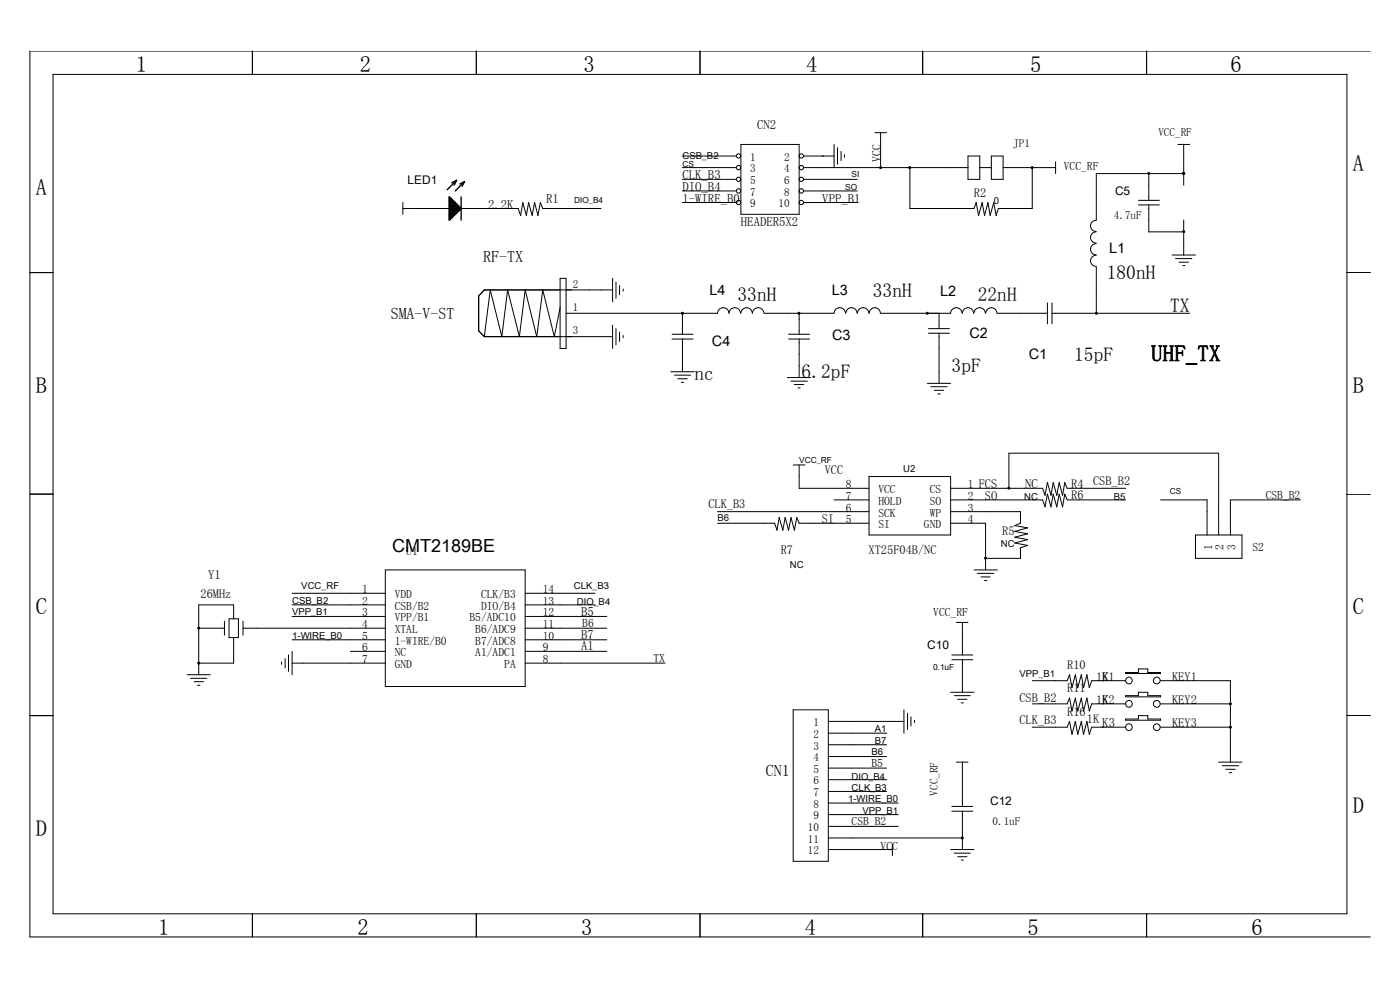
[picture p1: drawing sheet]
<svg xmlns="http://www.w3.org/2000/svg" width="297mm" height="210mm" viewBox="0 0 297 210" stroke-linecap="round" stroke-linejoin="round" font-family="sans-serif">
<g fill="none" stroke="#000" stroke-width=".21">
<path d="M11.3 15.8h274.4v178h-274.4zM53.5 10.8v5M101 10.8v5M148.5 10.8v5M195.7 10.8v5M243.2 10.8v5M290.7 10.8h-284.4v187.9h284.4M144.8 33.1h11.4M144.8 35.6h11.4M144.8 38h11.4M157.2 30.6h12.3v14.9h-12.3zM170.5 33.1h6.4"/>
<path d="M170.5 35.6h34.9M170.5 38h11.4M174.4 33.1h.1M176.9 30.6v5M177.7 31.4v3.4M178.4 32.1v2M179.1 32.8v.6M185.6 28.1h2.5M186.8 28.1v7.5M193 35.6v8.6h13.6l.5-1.2 .5 2.7 .8-2.7 .5 2.7 .7-2.7 .5 2.7 .7-2.7 .5 2.7 .5-1.5h7.2v-8.6M205.4 33.1h2.4v4.9h-2.4zM207.8 35.6h2.5"/>
<path d="M210.3 33.1h2.5v4.9h-2.5zM212.8 35.6h11.1M223.9 34.3v2.5M243.7 36.8v5.7M249.9 30.6h2.5M251.1 36.8h.1M251.1 36.8h-18.5v9.9M251.1 30.6v8.7M6.3 57.8h5M85.5 44.2h9.8M85.5 43v2.5M97.8 44.2h12.1l.5 1.5 .5-2.7 .8 2.7 .4-2.7 .8 2.7 .5-2.7 .7 2.7 .5-2.7 .5 1.2h12.4"/>
<path d="M118.8 59h1.3v14.9h-1.3zM130 59v5M130.7 59.8v3.5M144.8 40.5h11.4M144.8 43h11.4M170.5 40.5h11.4M170.5 43h11.4M232.6 46.7a1.19 1.19 0 0 0-1.3 1.2 1.19 1.19 0 0 0 1.3 1.2M232.6 49.2a1.19 1.19 0 0 0-1.3 1.2 1.19 1.19 0 0 0 1.3 1.2M232.6 51.7a1.19 1.19 0 0 0-1.3 1.2 1.19 1.19 0 0 0 1.3 1.2M232.6 54.1a1.19 1.19 0 0 0-1.3 1.2 1.19 1.19 0 0 0 1.3 1.2M232.6 56.6v9.9"/>
<path d="M241.5 43.5h4.4M241.5 42.5h4.4M243.7 43.5v5.7h7.4M248.7 54.1h4.9M249.4 54.9h3.4M250.1 55.6h2M250.9 56.3h.5M251.1 46.7v7.4M285.7 57.8h5M102.7 71.4h27.3M118.8 65.2l-1.2 6.2-2.5-9.9-1.2 9.9-2.5-9.9-1.2 9.9-2.5-9.9-1.2 9.9-2.5-9.9-1.3 9.9M130 61.5h-27.3l-1.2 1.3v7.4l1.2 1.2"/>
<path d="M130 69v4.9M130.7 69.7v3.4M131.4 60.6v1.9M131.4 70.4v2M132.2 61.3v.5M132.2 71.2v.5M142.3 78.9h5M142.6 70.9h4.4M142.6 71.9h4.4M143.1 79.6h3.4M144.8 66.5v4.4M144.8 71.9v7"/>
<path d="M157.1 66.4a1.21 1.21 0 0 0-1.2-1.1 1.21 1.21 0 0 0-1.2 1.1 1.23 1.23 0 0 0-1.2-1.1 1.23 1.23 0 0 0-1.3 1.1l-32.1 .1M157.2 66.4a1.21 1.21 0 0 1 1.2-1.1 1.21 1.21 0 0 1 1.2 1.1M159.6 66.4a1.21 1.21 0 0 1 1.2-1.1 1.21 1.21 0 0 1 1.2 1.1M167.3 70.9h4.4M167.3 71.9h4.4M169.5 66.5v4.4M169.5 71.9v8.2M179.4 66.4a1.21 1.21 0 0 0-1.2-1.1 1.21 1.21 0 0 0-1.3 1.1l-14.8 .1M179.4 66.4a1.19 1.19 0 0 1 1.2-1.1 1.19 1.19 0 0 1 1.2 1.1M181.9 66.4a1.21 1.21 0 0 1 1.2-1.1 1.21 1.21 0 0 1 1.2 1.1M184.4 66.4a1.21 1.21 0 0 1 1.2-1.1 1.21 1.21 0 0 1 1.2 1.2l14.9-.1a1.21 1.21 0 0 1 1.2-1.1 1.21 1.21 0 0 1 1.2 1.1M196.7 66.5h.1"/>
<path d="M197 69.7h4.4M197 70.7h4.4M199.2 66.5v3.2M199.2 70.7v10.6M204.2 66.4a1.19 1.19 0 0 1 1.2-1.1 1.19 1.19 0 0 1 1.1 1.1M206.6 66.4a1.21 1.21 0 0 1 1.2-1.1 1.21 1.21 0 0 1 1.2 1.1M209.1 66.4a1.19 1.19 0 0 1 1.2-1.1 1.19 1.19 0 0 1 1.2 1.1M211.6 66.5h10.6M222.2 64.3v4.4M223.2 66.5h29.2M223.2 64.3v4.4M143.8 80.3h2"/>
<path d="M144.5 81.1h.5M167 80.1h5M167.8 80.8h3.5M168.3 98.6h2.5M168.5 81.6h2M169.3 82.3h.4M169.5 98.6v5h14.9M196.7 81.3h5M197.5 82h3.4M198.2 82.8h2M199 83.6h.5M6.3 104.8h5"/>
<path d="M152.2 108.5h32.2M152.2 111h12.1l.5 1.5 .5-2.7 .8 2.7 .5-2.7 .7 2.7 .5-2.7 .7 2.7 .5-2.7 .5 1.2h14.9M176.9 106h7.5M184.4 101.1h17.3v12.4h-17.3zM201.7 103.6h19.5l.5 1.5 .5-2.7 .8 2.7 .4-2.7 .8 2.7 .5-2.7 .7 2.7 .5-2.7 .5 1.2h12.4M201.7 106h19.5l.5 1.5 .5-2.7 .8 2.7 .4-2.7 .8 2.7 .5-2.7 .7 2.7 .5-2.7 .5 1.2h12.4M201.7 108.5h14.8v2.5l-1.2 .5 2.7 .5-2.7 .7 2.7 .5-2.7 .8 2.7 .5-2.7 .7 2.7 .5-1.5 .5v2.2h-7.4M201.7 111h7.4v9.9M209.1 118.4h.1M214 103.6v-7.5h44.5v17.4M246.2 106h9.9v7.5M253.6 113.5h9.9v4.9h-9.9z"/>
<path d="M275.9 106h-14.9v7.5M285.7 104.8h5M42.2 133.3h5.4M47.6 131.8v2.9M48.6 131.3h2v3.9h-2zM49.6 131.3v-3h-7.4v14.8M49.6 135.2v5.5h-7.4M51.6 131.8v2.9M51.6 133.3h30.1M60.5 139.7v2M61.2 138.9v3.5M62 125.8h19.7"/>
<path d="M62 128.3h19.7M62 130.8h19.7M62 135.7h19.7M62 138.2v4.9M74.3 138.2h7.4M81.7 120.9h29.7v24.7h-29.7zM111.4 133.3h17.3M111.4 125.8h14.8M111.4 128.3h14.8M111.4 130.8h17.3M111.4 135.7h17.3M111.4 138.2h17.3"/>
<path d="M201.9 139.9h4.5M201.9 138.9h4.5M202.9 132h2.5M204.2 132v6.9M204.2 139.9v6.9M206.6 120.9h5M207.3 121.6h3.5M208.1 122.4h2M208.9 123.1h.4M6.3 151.8h5M39.7 143.1h4.9M40.4 143.9h3.5"/>
<path d="M41.2 144.6h2M41.9 145.4h.5M42.2 140.7h.1M59.7 140.4v.5M62 140.7h19.7M111.4 140.7h29.7M168.3 150.6h7.4v32.1h-7.4zM175.7 153h16.1M175.7 155.5h12.4M175.7 158h12.4M191.8 150.6v4.9M192.5 151.3v3.5"/>
<path d="M193.2 152.1v1.9M194 152.8v.5M201.7 146.8h4.9M202.4 147.6h3.5M203.2 148.3h1.9M203.9 149.1h.5M219 144.4h7.4l.5-1.3 .5 2.8 .7-2.8 .5 2.8 .8-2.8 .5 2.8 .7-2.8 .5 2.8 .5-1.5h7.2M219 149.3h7.4l.5-1.2 .5 2.7 .7-2.7 .5 2.7 .8-2.7 .5 2.7 .7-2.7 .5 2.7 .5-1.5h7.2M219 154.3h7.4l.5-1.3 .5 2.8 .7-2.8 .5 2.8 .8-2.8 .5 2.8 .7-2.8 .5 2.8 .5-1.5h7.2M233.8 149.3h.1M233.8 154.3h.1M233.8 144.4h.1"/>
<path d="M238.8 152.5h2.7v-.7h2v.7h2.7v.3h-7.4zM238.8 142.7h2.7v-.8h2v.8h2.7v.2h-7.4zM238.8 147.6h2.7v-.8h2v.8h2.7v.2h-7.4zM246.2 144.4h14.8v17.3M246.2 149.3h14.8M246.2 154.3h14.8M285.7 151.8h5M175.7 160.5h12.4M175.7 162.9h12.4M175.7 165.4h12.4M175.7 167.9h12.4M175.7 170.3h14.8"/>
<path d="M175.7 172.8h14.8M175.7 175.3h14.8M175.7 177.7h28.5M189.3 179v2.5M201.9 171.1h4.5M201.9 172.1h4.5M202.9 161.7h2.5M204.2 177.7h.1M204.2 161.7v9.4M204.2 172.1v8.1M258.5 161.7h5M259.3 162.4h3.5"/>
<path d="M260 163.2h2M260.8 163.9h.5M53.5 193.8v4.9M101 193.8v4.9M148.5 193.8v4.9M175.7 180.2h13.6M195.7 193.8v4.9M201.7 180.2h4.9M202.4 181h3.5M203.2 181.7h1.9M203.9 182.4h.5M243.2 193.8v4.9"/>
<circle cx="156.7" cy="35.6" r=".47"/>
<circle cx="156.7" cy="38" r=".46"/>
<circle cx="156.7" cy="33.1" r=".46"/>
<circle cx="170" cy="35.6" r=".47"/>
<circle cx="170" cy="38" r=".46"/>
<circle cx="170" cy="33.1" r=".46"/>
<circle cx="156.7" cy="43" r=".47"/>
<circle cx="156.7" cy="40.5" r=".47"/>
<circle cx="170" cy="43" r=".47"/>
<circle cx="170" cy="40.5" r=".47"/>
<circle cx="239.5" cy="154.2" r=".71"/>
<circle cx="239.5" cy="149.3" r=".71"/>
<circle cx="239.5" cy="144.3" r=".71"/>
<circle cx="245.4" cy="154.3" r=".72"/>
<circle cx="245.4" cy="149.3" r=".72"/>
<circle cx="245.4" cy="144.3" r=".72"/>
</g>
<g fill="none" stroke="#000" stroke-width=".3">
<path d="M96.9 38.3l-1.1 .5M96.9 38.3l-2 2M96.9 38.3l-.6 1M98.5 38.5l-.9 .5M98.5 38.5l-1.9 2M98.5 38.5l-.5 1M95.3 41.8l2.5 2.4-2.5 2.5zM95.3 46.6h.2M95.3 46.3h.5M95.3 46h.8M95.3 45.6h1.1M95.3 45.4h1.4"/>
<path d="M95.3 45.1h1.7M95.3 44.7h2M95.3 44.5h2.3M95.3 44.2h2.5M95.3 43.8h2.2M95.3 43.6h1.8M95.3 43.3h1.6M95.3 43h1.3M95.3 42.7h1M95.3 42.4h.7M95.3 42.1h.4M95.3 41.8h.1"/>
<path d="M95.6 42v4.4M96 42.3v3.8M96.2 42.7v3.1M96.5 42.9v2.6M96.9 43.2v2M97.1 43.6v1.3M97.4 43.8v.8M97.7 44.1v.2M97.8 41.8v4.9"/>
</g>
<g fill="#000" stroke="#000" stroke-width=".21">
<circle cx="186.8" cy="35.6" r=".21"/>
<circle cx="193" cy="35.6" r=".21"/>
<circle cx="219" cy="35.5" r=".2"/>
<circle cx="243.7" cy="36.8" r=".2"/>
<circle cx="251.1" cy="36.8" r=".21"/>
<circle cx="251.1" cy="49.1" r=".21"/>
<circle cx="144.8" cy="66.5" r=".21"/>
<circle cx="169.5" cy="66.5" r=".21"/>
<circle cx="196.7" cy="66.5" r=".21"/>
<circle cx="232.6" cy="66.5" r=".21"/>
<circle cx="209" cy="118.4" r=".2"/>
<circle cx="214" cy="103.5" r=".2"/>
<circle cx="42.2" cy="133.2" r=".2"/>
<circle cx="42.2" cy="140.7" r=".21"/>
<circle cx="261" cy="154.3" r=".21"/>
<circle cx="261" cy="149.3" r=".21"/>
<circle cx="204.1" cy="177.8" r=".21"/>
</g>
<g font-size="4.8">
<text x="28.8" y="15.4">1</text>
<text x="76.3" y="15.4">2</text>
<text x="123.8" y="15.4">3</text>
<text x="171" y="15.4">4</text>
<text x="218.5" y="15.4">5</text>
<text x="261" y="15.4">6</text>
<text x="7.6" y="41.3">A</text>
<text x="287" y="36.4">A</text>
<text x="244.2" y="76.6">UHF_TX</text>
<text x="7.6" y="83.3">B</text>
<text x="287" y="83.3">B</text>
<text x="7.6" y="130.3">C</text>
<text x="287" y="130.3">C</text>
<text x="287" y="172.4">D</text>
<text x="7.6" y="177.3">D</text>
<text x="33.5" y="198.3">1</text>
<text x="75.8" y="198.3">2</text>
<text x="123.3" y="198.3">3</text>
<text x="170.8" y="198.3">4</text>
<text x="218" y="198.3">5</text>
<text x="265.5" y="198.3">6</text>
</g>
<g font-size="4.1">
<text x="234.8" y="59.1">180nH</text>
<text x="156.5" y="63.7">33nH</text>
<text x="185.2" y="63">33nH</text>
<text x="207.4" y="63.7">22nH</text>
<text x="248.2" y="66.2">TX</text>
<text x="227.9" y="76.7">15pF</text>
<text x="147.3" y="80.6">nc</text>
<text x="170" y="80.1">6.2pF</text>
<text x="201.9" y="78.9">3pF</text>
</g>
<text font-size="3.8" x="83.2" y="117">CMT2189BE</text>
<g font-size="3.4">
<text x="102.5" y="55.6">RF-TX</text>
<text x="82.9" y="67.7">SMA-V-ST</text>
<text x="162.5" y="164.7">CN1</text>
</g>
<g font-size="3.1">
<text x="235.3" y="53.6">L1</text>
<text x="150.5" y="62.6">L4</text>
<text x="176.5" y="62.6">L3</text>
<text x="199.5" y="62.8">L2</text>
<text x="205.7" y="71.7">C2</text>
<text x="151" y="73.4">C4</text>
<text x="176.5" y="72.2">C3</text>
<text x="218.3" y="76.1">C1</text>
</g>
<g font-size="2.7">
<text x="160.6" y="27.4">CN2</text>
<text x="144.8" y="38">CLK_B3</text>
<text x="144.8" y="40.5">DIO_B4</text>
<text x="103.5" y="44.2">2.2K</text>
<text x="115.9" y="43">R1</text>
<text x="144.8" y="43">1-WIRE_B0</text>
<text x="157.2" y="47.9">HEADER5X2</text>
<text x="174.4" y="43">VPP_B1</text>
<text x="217.5" y="103.6">NC</text>
<text x="44.1" y="122.7">Y1</text>
<text x="123.3" y="130.8">B5</text>
<text x="123.3" y="135.5">B7</text>
<text x="123.3" y="138">A1</text>
<text x="233.8" y="154.3">K3</text>
</g>
<g font-size="2.6">
<text x="206.6" y="41.8">R2</text>
<text x="175" y="100.6">VCC</text>
<text x="150.3" y="107.8">CLK_B3</text>
<text x="208.9" y="106">SO</text>
<text x="227.2" y="103.6">R4</text>
<text x="227.2" y="105.8">R6</text>
<text x="231.9" y="102.8">CSB_B2</text>
<text x="174.3" y="111">SI</text>
<text x="212.6" y="113.5">R5</text>
<text x="165.6" y="117.4">R7</text>
<text x="184.3" y="117.4">XT25F04B/NC</text>
<text x="42.5" y="126.8">26MHz</text>
<text x="226.4" y="141.9">R10</text>
<text x="216.3" y="148.8">CSB_B2</text>
<text x="226.4" y="146.8">R11</text>
<text x="232.6" y="144.4">1K</text>
<text x="232.6" y="149.3">1K</text>
<text x="233.8" y="144.4">K1</text>
<text x="233.8" y="149.3">K2</text>
<text x="248.7" y="144.4">KEY1</text>
<text x="248.7" y="149.3">KEY2</text>
<text x="216.3" y="153.5">CLK_B3</text>
<text x="226.4" y="151.8">R16</text>
<text x="230.6" y="153.3">1K</text>
<text x="248.7" y="154.3">KEY3</text>
</g>
<g font-size="2.5">
<text x="186.8" y="34.3" transform="rotate(-90 186.8 34.3)">VCC</text>
<text x="86.5" y="39.1">LED1</text>
<text x="225.7" y="36.1">VCC_RF</text>
<text x="236.6" y="41.3">C5</text>
<text x="179.4" y="106">7</text>
<text x="179.4" y="103.6">8</text>
<text x="186.3" y="107.1">HOLD</text>
<text x="186.3" y="104.6">VCC</text>
<text x="197.2" y="104.6">CS</text>
<text x="197.2" y="107.1">SO</text>
<text x="205.4" y="103.6">1 FCS</text>
<text x="205.4" y="106">2</text>
<text x="268.5" y="105.8">CSB_B2</text>
<text x="179.4" y="111">5</text>
<text x="179.4" y="108.5">6</text>
<text x="186.3" y="112">SI</text>
<text x="186.3" y="109.6">SCK</text>
<text x="196" y="112">GND</text>
<text x="197.2" y="109.6">WP</text>
<text x="205.4" y="108.5">3</text>
<text x="205.4" y="111">4</text>
<text x="86.2" y="117.7">U1</text>
<text x="257.1" y="116.7" transform="rotate(-90 257.1 116.7)">1</text>
<text x="259.6" y="116.7" transform="rotate(-90 259.6 116.7)">2</text>
<text x="262.1" y="116.7" transform="rotate(-90 262.1 116.7)">3</text>
<text x="265.7" y="116.9">S2</text>
<text x="76.8" y="125.8">1</text>
<text x="115.1" y="125.8">14</text>
<text x="76.8" y="128.3">2</text>
<text x="76.8" y="130.8">3</text>
<text x="83.7" y="129.4">CSB/B2</text>
<text x="83.7" y="131.8">VPP/B1</text>
<text x="83.7" y="126.9">VDD</text>
<text x="99.6" y="131.8">B5/ADC10</text>
<text x="102.1" y="126.9">CLK/B3</text>
<text x="102.1" y="129.4">DIO/B4</text>
<text x="115.1" y="130.8">12</text>
<text x="115.1" y="128.3">13</text>
<text x="198" y="130.8">VCC_RF</text>
<text x="76.8" y="133.3">4</text>
<text x="76.8" y="135.7">5</text>
<text x="83.7" y="134.3">XTAL</text>
<text x="83.7" y="136.8">1-WIRE/B0</text>
<text x="100.8" y="136.8">B7/ADC8</text>
<text x="100.8" y="134.3">B6/ADC9</text>
<text x="115.1" y="135.7">10</text>
<text x="115.1" y="133.3">11</text>
<text x="123.5" y="133">B6</text>
<text x="196.7" y="137.7">C10</text>
<text x="76.8" y="138.2">6</text>
<text x="76.8" y="140.7">7</text>
<text x="83.7" y="139.2">NC</text>
<text x="83.7" y="141.7">GND</text>
<text x="100.8" y="139.2">A1/ADC1</text>
<text x="107" y="141.7">PA</text>
<text x="115.1" y="140.7">8</text>
<text x="115.1" y="138.2">9</text>
<text x="138.6" y="140.4">TX</text>
<text x="184.9" y="162.7">B5</text>
<text x="210.1" y="170.7">C12</text>
<text x="180.7" y="175">CSB_B2</text>
<text x="186.8" y="180.2">VCC</text>
</g>
<g font-size="2.4">
<text x="245.7" y="28.9">VCC_RF</text>
<text x="159.1" y="34.1">1</text>
<text x="166.4" y="34.1">2</text>
<text x="215" y="31.1">JP1</text>
<text x="159.1" y="36.6">3</text>
<text x="159.1" y="39.1">5</text>
<text x="159.1" y="41.5">7</text>
<text x="166.4" y="36.6">4</text>
<text x="166.4" y="39.1">6</text>
<text x="166.4" y="41.5">8</text>
<text x="159.1" y="44">9</text>
<text x="165.2" y="44">10</text>
<text x="236.3" y="46.5">4.7uF</text>
<text x="121.5" y="61">2</text>
<text x="121.5" y="66">1</text>
<text x="121.5" y="70.9">3</text>
<text x="172.5" y="154">1</text>
<text x="172.5" y="156.5">2</text>
<text x="172.5" y="159">3</text>
<text x="172.5" y="161.5">4</text>
<text x="172.5" y="163.9">5</text>
<text x="172.5" y="166.4">6</text>
<text x="172.5" y="168.9">7</text>
<text x="172.5" y="171.4">8</text>
<text x="172.5" y="173.8">9</text>
<text x="199" y="168.8" transform="rotate(-90 199 168.8)">VCC_RF</text>
<text x="171.4" y="176.3">10</text>
<text x="171.4" y="178.8">11</text>
<text x="210.6" y="175.1">0.1uF</text>
<text x="171.4" y="181.2">12</text>
</g>
<g font-size="2">
<text x="144.8" y="33.8">CSB_B2</text>
<text x="210.8" y="43.2">0</text>
<text x="191.6" y="100.1">U2</text>
<text x="217.2" y="106">NC</text>
<text x="236.3" y="106">B5</text>
<text x="152.2" y="110.5">B6</text>
<text x="212.3" y="115.9">NC</text>
<text x="63.9" y="124.8">VCC_RF</text>
<text x="121.7" y="124.8">CLK_B3</text>
<text x="167.5" y="120.4">NC</text>
<text x="62" y="130.5">VPP_B1</text>
<text x="62" y="128.1">CSB_B2</text>
<text x="122.4" y="128.3">DIO_B4</text>
<text x="62" y="135.5">1-WIRE_B0</text>
<text x="216.3" y="143.6">VPP_B1</text>
<text x="185.6" y="155.3">A1</text>
<text x="184.9" y="160.2">B6</text>
<text x="185.6" y="157.7">B7</text>
<text x="180.7" y="165.4">DIO_B4</text>
<text x="180.7" y="167.9">CLK_B3</text>
<text x="179.9" y="170.1">1-WIRE_B0</text>
<text x="183" y="172.6">VPP_B1</text>
</g>
<g font-size="1.8">
<text x="144.8" y="35.3">CS</text>
<text x="179.3" y="40.3">SO</text>
<text x="180.7" y="37.5">SI</text>
<text x="121.8" y="43">DIO_B4</text>
<text x="169.5" y="98.1">VCC_RF</text>
<text x="248.2" y="104.8">CS</text>
<text x="197.9" y="142.1">0.1uF</text>
</g>
</svg>
